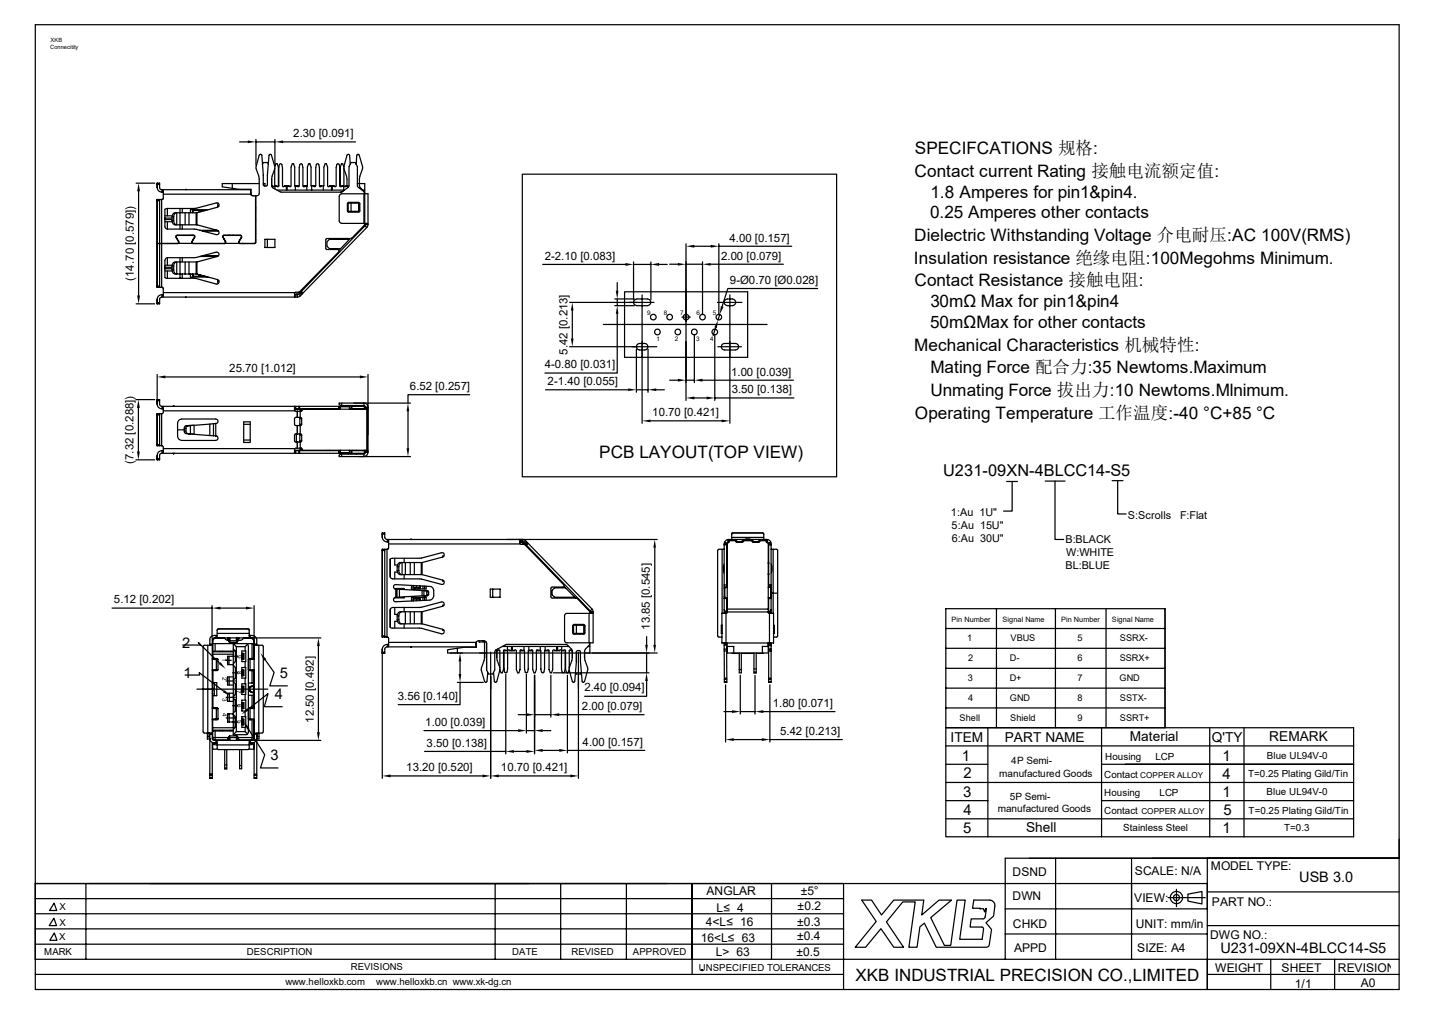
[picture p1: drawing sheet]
<svg xmlns="http://www.w3.org/2000/svg" width="297mm" height="210mm" viewBox="0 0 297 210" stroke-linecap="round" stroke-linejoin="round" font-family="sans-serif">
<g fill="#000">
<path d="M28.7 38l.3 1.7h-.6zM51.4 29.1l1.7 .3-1.7 .3zM57 29.4l1.7-.3v.6zM129.7 54.5l1.7 .3-1.7 .3zM135 54.8l1.7-.3v.6zM140.6 54.5l1.7 .3-1.7 .3zM142.3 51.1l1.7-.3v.6zM147.4 50.8l1.7 .3-1.7 .3zM145.7 54.8l1.7-.3v.6zM28.4 61.3h.6l-.3 1.7zM32.6 78.1l1.7-.2v.5zM74.6 77.9l1.7 .2-1.7 .3z"/>
<path d="M118.4 70.2h.6l-.3 1.7zM118.7 62.7l.3 1.7h-.6zM127.7 60.3h.6l-.3 1.7zM128 63.4l.3 1.7h-.6zM140.6 78.5l1.7 .3-1.7 .3zM144 78.8l1.7-.3v.6zM148.9 66.3l-.2 1.7-.5-.1zM149.5 63.5l.6 .1-.8 1.6zM28.4 93.6h.6l-.3 1.7zM28.7 82.8l.3 1.8h-.6zM84.3 92.9h.6l-.3 1.8zM84.6 83.6l.3 1.7h-.6z"/>
<path d="M130.3 80.5l1.7 .3-1.7 .3zM133.2 87.2l1.7-.2v.5zM134.4 80.8l1.7-.3v.6zM142.3 82.5l1.7-.3v.6zM146.6 82.2l1.7 .3-1.7 .3zM149.7 87l1.7 .2-1.7 .3zM135.8 111.8l.3 1.7h-.6zM44 126.1l1.7-.3v.6zM45.8 137.3l1 1.4-1.4-1zM51 125.8l1.7 .3-1.7 .3zM54 135.4l1.2 1.3-.4 .2zM66 132.2l.3 1.7h-.6z"/>
<path d="M95.4 135.4l.3 1.7h-.6zM95.1 139.7h.6l-.3 1.8zM133.8 133.7h.6l-.3 1.7zM135.5 133.7h.6l-.3 1.7zM46.6 143.1l1.2 1.2-1.6-.8zM50.6 149.7l1.2 1.3-.5 .3zM51.3 146.9l.3 .4-1.5 .8zM65.7 151.8h.6l-.3 1.7zM104.9 155.8l1.7-.3v.6zM107.5 151.2l1.7 .3-1.7 .3zM109.2 155.5l1.7 .3-1.7 .3zM109.2 147.9l1.7 .3-1.7 .3z"/>
<path d="M110.9 151.5l1.7-.3v.6zM110.9 155.6l1.7-.3v.6zM116 155.3l1.7 .3-1.7 .3zM114.3 148.2l1.7-.3v.6zM134.1 139.5l.3 1.7h-.6zM151.8 147.2l1.7 .3-1.7 .3zM150.5 153.3l1.7-.3v.6zM158 153l1.7 .3-1.7 .3zM156.6 147.5l1.7-.3v.6zM79.3 160.9l1.7-.3v.6zM100.1 160.6l1.7 .3-1.7 .3zM101.8 160.9l1.7-.3v.6z"/>
<path d="M118.3 160.6l1.7 .3-1.7 .3zM145.3 201l.4 .1zM145.4 201.1h.3zM145.5 201.1l.2 .1zM145.5 201.2h.2zM145.5 201.2l.2 .1zM145.5 201.3h.2zM145.6 201.3h.1z"/>
</g>
<g fill="none" stroke="#000" stroke-width=".25">
<path d="M7.3 5.1h282.9v200h-282.9zM28.2 38h3.9M28.7 39.7v21.6M32.6 38.2h.5M33.6 39.3v.5M33.9 39.8a1.06 1.06 0 0 1-1.3-.9v-.9h.5v1.1l.4 .2h18.5l.1 1 .4 .3M33.9 39.3l-.1 2-1.2 .1v18.2h1.2l.1 2M38.5 39.3h.2M48.2 38.1v.9M49.7 29.4h1.7M52 39.9h.1M53.1 28.9v5.3"/>
<path d="M53.1 29.4h3.9M53.8 38.1h-7.7v.6l3.4 .5h2.6v1.2M54.6 38.1h.3v.5M55.7 34.1l-.2-.4h-.9l-.2 .4M56.3 38.5l.3 .1M56.3 38.6h.3M57 35a6 6 0 0 0-.6 3.7l1.9 1.1h12.4M57 34.6l.2-.6h.3l.2 .6 .1 4.1M57 35v-.5l-.7-2.3-.4-.2-.4 4.3v2l-.1 .2-.5 .1-.3-.3v-2l-.4-4.3-.4 .2-.7 2.6a9.2 9.2 0 0 1 .7 5.3 .6 .6 0 0 1-.8 .5M57 35v3.5l-.3 .2-.1-.1M57 28.9v5.3M57 38.6h.4"/>
<path d="M57.4 38.6l.1 .1 .3-.2v-3.7l.3-.8 .4 .1 .1 .7v3.7l.2 .2 .2-.1M57.4 38.6l-.4-.1v.7M57.4 39.4h14.1M58.7 29.4h15M59 38.6h.4M59 38.6l.4-.1v.9M59.6 38.6h.3M59.9 38.6l.2 .1 .3-.2v-3.9l.2-.6h.3l.2 .6v3.9l.2 .2M59.9 38.6l-.3-.1v.9M61.3 38.6h.6M61.6 38.5l.2 .2 .3-.2v-3.7l.3-.8 .3 .1 .1 .7v3.7l.3 .2 .1-.2M61.9 38.7v-.2h-.6v.9"/>
<path d="M62.9 38.6h.7M62.9 38.7v-.2h.7v.9M63.6 38.7l.2-.2v-3.9l.2-.6h.3l.2 .6v3.9l.1 .2M65.1 38.6h.3M65.1 38.5l.2 .2 .2-.2v-3.7l.2-.8 .4 .1 .2 .7v3.7l.2 .2 .2-.2M65.4 38.7v-.2h-.8v.9M66.4 38.6h.2M66.4 38.7v-.2h.7v.9M68.3 38.6h.4M68.3 38.6l-.1 .1-.3-.2v-3.9l-.2-.6h-.3l-.2 .6v3.9l-.1 .2M68.3 38.6l.4-.1v.9M68.9 38.6h.4"/>
<path d="M69.3 38.6l.2 .1 .2-.2v-3.7l.3-.8 .4 .1 .1 .7v3.7l.2 .2 .2-.1M69.3 38.6l-.4-.1v.9M70.7 39.8l1.6-1.1 .1-4.2 .4-.8h.9l.4 .8 .1 4.2 1.2 1 .2 .4M70.9 38.6h.4M70.9 38.6l.4-.1v.9l-.6 .4M71.3 34.6l-.2-.6h-.3l-.2 .6-.1 4.1M71.3 35l.6 1.5 .1 2M71.8 38.6h.3M71.8 38.6l.3-.1v.4M72.6 34.1l-.1-1.9-.3-.2-.2 .2-.7 2.3v4l.3 .2 .2-.1M73.9 34.1l.1-1.9 .3-.2 .2 .2 .7 2.6a6.2 6.2 0 0 0-.5 4.1l.8 .8 .1 .3M74.1 38.1h1.5v8.6l-2.8 2.7-5.2 .1v2.2h2.5l.2 .1v.4l-8.2 8.3-.9 .2-.1 .9"/>
<path d="M75.2 39.4h.4M108.3 36.1h65.2v62.7h-65.2zM32.6 59.3h.5M32.6 41.6h.5M33.1 41.4v18.2M33.4 50.5h.1M33.5 41.4v18.2M33.7 59.6l.1 .1M33.8 41.3l-.1 .1M33.9 40.3h18.2M34.2 45.2h1.5M34.2 55.4h1.5"/>
<path d="M34.2 55.7h1.5M34.2 44.7h1.5M34.2 46h1.5M34.2 55h1.5M34.2 56.2h1.5M34.2 45.5h1.5M34.7 47.5h6l4.1 1.1a.46 .46 0 0 0 .6-.3 .46 .46 0 0 0-.3-.5M34.7 43.2l-.5 .2v3.6l.3 .4 .2 .1M34.7 53.4l-.2 .1-.3 .5v3.5l.5 .2M34.7 43.2v1.5M34.7 46v1.5M34.7 50.5h.1"/>
<path d="M34.7 53.4v1.6M34.7 56.2v1.5M34.7 43.2h6l4.1-1.1a.46 .46 0 0 1 .6 .3 .46 .46 0 0 1-.3 .6l-4.2 1.1M35.7 45h.3M35.7 55.2h.3M35.7 56h.3M35.7 56l.2 .6 .3 .2h4.7M35.7 45.8l.2 .5 .3 .3h4.7M35.7 45v.8M35.7 55.2v.8M35.7 45.8h.3M36 45l.2-.6 .5-.3v2.5l-.5-.3-.2-.5"/>
<path d="M36 55.2l.2-.6 .5-.3v2.5l-.5-.2-.2-.6M36 45v.8M36 55.2v.8M36.5 48.9h.1M36.6 49.4h.1M36.7 48.8h3.4M36.7 48.8h-.1l-.1 .4 .5 .9 .1 .2-.3 .2M36.7 48.8l-.2 .3 .6 1-.1 .4h-4.4M37.3 43.2v4.3M37.3 53.4v4.3M37.8 43.2v.9M37.8 46.6v.9"/>
<path d="M37.8 53.4v.9M37.8 56.8v.9M38.4 44.1v2.5M38.4 54.3v2.5M39.2 44.1v2.5M39.2 54.3v2.5M39.5 56.8v.6h3.6M39.5 48.8h.1M39.7 48.8h.1M39.9 56.8l.1 .5M39.9 48.8h.1M40 43.6h2.5"/>
<path d="M40 49.8h.1M40 43.6l-.1 .5M40 57.3h2.5M40 43.6v.5M40 48.8h.1M40 56.8v.5M40.1 49.6h.1M40.1 48.8l.3 .2-.6 1.1 .2 .4M40.1 48.8l.3 .2-.6 1.1 .1 .4h6.7h.1l.1-.4-.6-1.1 .2-.2M40.7 44.1v2.5M40.7 54.3v2.5M40.9 44.1h-4.7l-.3 .3-.2 .6"/>
<path d="M40.9 54.3h-4.6l-.4 .2-.2 .7M40.9 46.6l4.2 1.2M40.9 56.8l4.2 1.2a.48 .48 0 0 1 .3 .5 .48 .48 0 0 1-.6 .4l-4.1-1.2h-6M40.9 44.1v2.5M40.9 54.3v2.5M41.3 43.6v.4M41.3 56.9v.4M41.4 47.8h3.6M41.4 53.2h3.6M41.6 43.6v.3M41.6 57v.3M42.1 47.9h3.2"/>
<path d="M42.1 53h3.2M42.6 47.9v.1M42.6 52.9v.1M43.1 43.5h-3.6v.6M45.1 53.2l-4.2 1.1M45.1 53.2a.46 .46 0 0 0 .3-.6 .46 .46 0 0 0-.6-.3l-4.1 1.1h-6M45.2 42.1v.8M45.2 47.8v.1M45.2 53v.1M45.2 58v.8M45.2 58.2h.2M45.2 42.7h.2"/>
<path d="M45.2 42.8h.2M46.4 48.8h3.5M46.4 48.8l-.2 .2 .5 1.1 .1 .2-.2 .2M46.5 49.6h.1M46.7 50.1h.1M47.5 48.8h.1M47.6 48.8h.1M48.3 48.8h.1M49.9 48.8h.1l.1 .4-.5 .9-.1 .2 .3 .2M50.4 50.5h.1M52 40.1l.2 .4 .3 .1M52.5 40.6h.5"/>
<path d="M53 50.3h.1M53 43.6h.1M53 44.2h.1M53 44.8h.1M53 45.4h.1M53 47.2h.1M53 47.6h.1M53 47.9h.1M53 48.4h.1M53 49.1h.1M53 49.6h.1M53 50h.1"/>
<path d="M53 40.6l-.1 9.8-20.3 .1M53 46.1h.1M53 45.7h.1M53 43h.1M53 43.3h.1M53 40.6v9.6l-.3 .3h-3.1l-.1-.4 .6-1-.2-.3M54.9 49.6h2.1v1.7h-2.1zM55.5 49.6v1.7M72.1 42h2.4v1.9h-2.4zM72.2 42.1h2.2v1.7h-2.2zM72.5 49.6h-4.2l-.5 .5v1l.5 .5h2.3M72.6 49.4l-2.3 2.5"/>
<path d="M72.8 42.1v1.7M75.5 40.2v6.1M75.7 46.8l.4 .4M75.7 46.8l-13.8 14.2M75.8 46.6h.5zM75.8 46.3l-.1 .5M76.1 47.2l-13.8 14.1M76.3 46.3h-5.4l-.5-.2v-5.4l.2-.4 5.7-.1v6.4l-.2 .6M112.6 54.8h17.1M128 58.6v1.7M131.4 54.3v7.8M131.4 54.8h3.6"/>
<path d="M135 54.3v7.8M136.7 54.8h1.7M138.9 54.8h1.7M142.3 50.5v32.5M142.3 54.8h3.4M144 51.1h3.4M145.7 54.3v10.9M147.4 54.8h15.1M149.1 50.5v14.7M149.1 51.1h15.1M169.6 59.8h-18.6l-1.2 3.7M28.2 63h3.9"/>
<path d="M32.6 77.6v6.2a1 1 0 0 0 1.3 1M32.6 62.7h.5M33.6 61.1v.5M33.9 60.7h27.3M33.9 61.1a1.06 1.06 0 0 0-1.3 .9v1h.5v-1.2l.4-.2h28.2l.6-.3M34.3 78.1h40.3M38.5 61.6h.2M61.3 61.1v.5M61.7 61.1v.5zM61.9 60.6l-.4 .4h-.4M61.9 61l.4 .3M61.9 61l-.8 .1"/>
<path d="M62.1 60.7l.4 .4M62.3 60.6l.4 .4M62.5 60.4l.4 .3M76.3 77.6v16.2M118.2 71.9h18M118.2 62.7h17.4M118.7 64.4v5.8M125.1 67.3h34M127.5 63.4h4.1M127.5 62h4.1M128 65.1v12.2h-15M128 62v1.4"/>
<path d="M129.5 60.5h25.6v13.6h-25.6zM131.5 62.3l.6-.3h2.2a.7 .7 0 0 1 .7 .7 .7 .7 0 0 1-.7 .7h-2.2a.7 .7 0 0 1-.6-1.1zM132 72.4v8.9M132.3 71.3a1.79 1.79 0 0 1 2 .2 .68 .68 0 0 1-.6 1.1h-1a.68 .68 0 0 1-.7-.5 .68 .68 0 0 1 .3-.8zM133.2 61.1v26.7M134.4 72.4v8.9M138.9 78.8h1.7M141.4 65.7h1.8M142.3 78.8h1.7M144 69.3v10M145.7 78.8h18.8M148.3 69.3v13.7"/>
<path d="M148.4 67.9l-.5 1.7M148.8 62.7h5.1M148.9 71.9h4.9M149.3 65.2l-.4 1.1M149.9 71.3l2.6-.1a.68 .68 0 0 1 .7 .7 .68 .68 0 0 1-.7 .7h-2.2a.68 .68 0 0 1-.7-.5 .68 .68 0 0 1 .3-.8zM150.3 62.3l.6-.3h1a.7 .7 0 0 1 .7 .7 .7 .7 0 0 1-.7 .7h-1a.7 .7 0 0 1-.6-1.1zM151.4 61.1v26.7M28.2 95.3h3.9M28.2 82.8h3.9M28.7 84.6v9M32.6 82.8h.5v1.2l.4 .2h42.1v.6h-3.1M32.6 95.1h.5"/>
<path d="M32.6 92.2h.5M32.6 86h.5M32.6 83.1h.5M33.1 85.8v6.6M33.5 85.8v6.6M33.6 84.2v.6M33.6 93.4v.6M33.9 85.2h27.3M33.9 93h27.3M33.9 84.2l-.1 1.5-1.2 .1v6.6l1.2 .1 .1 1.5M35.9 84.2l.1-.1 .2 .1M35.9 94l.1 .1 .2-.1"/>
<path d="M36.8 89.1h1.4M38.2 88.8h.4M38.2 89.4h.4M38.2 89.4l.2 .4 .2 .1M38.2 88.8v.6M38.6 88.3h.3M38.6 89.9h.3M38.6 89.9l.6 .1M38.6 88.3h-.2l-.2 .5M38.6 89.4l.1 .4 .2 .1M38.6 88.8v.6M38.9 88.3h-.2l-.1 .5"/>
<path d="M38.9 89.9l.6 .1M39.2 88.2h.3M39.2 88.2l-.6 .1M39.2 90h.3M39.2 90h.8M39.5 88.2l-.6 .1M39.5 90h.5M39.5 88.2v1.8M40 88.2h.3M40 90h.3M40 88.2h-.8M40 88.2h-.5"/>
<path d="M40.3 90l3.2 .3M40.3 88.2v1.8M43.5 87.9l-3.2 .3M43.5 90.3h.8M43.5 87.9v2.4M44.3 87.8h.4a.47 .47 0 0 0 .5-.5 .47 .47 0 0 0-.5-.4h-7a.87 .87 0 0 0-.9 .8v2.8a.87 .87 0 0 0 .9 .8h7a.47 .47 0 0 0 .5-.5 .47 .47 0 0 0-.5-.4M44.3 90.3l.4 .1M44.3 87.8l-.8 .1M44.3 87.8v2.5M44.7 87.8v2.6M50.5 87.5h1.4v4.2h-1.4zM50.5 88h1.4"/>
<path d="M50.5 91.2h1.4M61.1 84.2v.8l.2 .3h1.2l.4-.5M61.1 84.8h15.2M61.1 93.4h9.2v.6M61.1 93.3h15.2M61.3 84.2v.6M61.3 93.4v.6M61.5 90v1.7M61.7 85.3v1.2M61.7 88.2v1.8M61.7 91.7v1.2M62 84.2v.6"/>
<path d="M62 93.4v.6M62 86.5l.2 .3M62 90l.2 .2M62.1 92.9l.2 .2M62.1 84.2v.6M62.1 93.4v.6M62.2 86.8h.4M62.2 88h.4M62.2 90.2h.4M62.2 91.4h.4M62.2 88l-.2 .2M62.2 91.4l-.2 .3"/>
<path d="M62.2 86.8v1.2M62.2 90.2v1.2M62.3 85.3v1.2M62.3 88.2v1.8M62.3 91.7v1.2M62.3 85h.4M62.3 93.1l.2 .2M62.3 93.1h.4M62.5 92.8l-.1 .3-.3 .2M62.5 84.8l-.4 .5M62.6 86.8l-.2-.3-1.2 .1-.1 1.4 .2 .2h1.1l.2-.2M62.6 90.2l-.2-.2h-1.2l-.1 1.4 .2 .3h1.1l.2-.3"/>
<path d="M62.6 86.8v1.2M62.6 90.2v1.2M62.7 93.1l-.2-.2-1.3 .1v1M62.7 93.1l.2 .2M67.8 84.8h.1M67.8 93.3v.1M68.3 84.8h.1M68.3 93.3v.1M70.3 84.2v.6M70.3 93.4v.6M70.3 84.3h2.2v.5M70.3 84.2v.6h-9.2"/>
<path d="M70.6 84.3v.5M70.6 93.3v.6M70.9 83.6v.5M70.9 94.1v.6M72.2 84.1v.1M72.2 94v.1M72.5 93.4h3.1M72.5 93.3v.6h-2.2M72.7 94l.1 .1M72.8 84.1l-.1 .1M72.8 84.2v.6M72.8 93.4v.6"/>
<path d="M73 84.2v.6M73 93.4v.6M73.2 93.3v.1M73.8 84.1l.6 .1M73.9 93.3v.1M74.4 94l-.6 .1M75.5 84.1l.3 .3M75.5 94.1h-4.9l-.2 .3v.3h14.7M75.5 84.1v-.5a.8 .8 0 0 1 .8 .8h-.5M75.6 84.2v.6M75.6 93.4v.6M75.6 93.3v.7h-42.1l-.4 .2v1.1h-.5v-.9a1 1 0 0 1 1.3-1"/>
<path d="M75.8 84.6h.5M75.8 93.8l-.3 .3M75.8 93.6h.5M75.8 93.8h.5M75.8 84.4v.4M75.8 93.3v.5M76.1 84.8v8.5M76.3 93.8a.87 .87 0 0 1-.8 .9v-.6M84.6 85.3v7.6M85.1 83.6h-14.7v.2l.2 .3h4.9M97.4 81.8h-12.8v1.8M113.2 80.8h17.1"/>
<path d="M132 80.8h2.4M134.9 87.2h14.8M136.1 80.8h1.7M144 82.5h2.6M148.3 82.5h16.4M208.8 99.8h2.2M209.9 99.8v6.2h-1.7M216.8 99.7h4.1M218.8 99.7v12.1h1.8M230.7 99.7h2.2M231.8 99.7v6.9h1.8M79.3 114.1h.5"/>
<path d="M79.3 110.7h.5M79.8 113.9v18.2M80.3 113.9v18.2M80.3 113.9h-1v18.2h1M80.3 111.8v.6M80.5 113.8l-.2 .1M80.6 112.8h27.3M80.6 111.8v1.8l-.3 .3M80.9 119.5l.1 .3 .4 .2 6 .1 4.4 1.1a.47 .47 0 0 0 .3-.5 .47 .47 0 0 0-.3-.4M81.9 115.7v1.4h.6M82.4 117.5h.3M82.4 118.3h.3"/>
<path d="M82.4 118.3a.8 .8 0 0 0 .7 .8h4.4M82.4 117.5v.8M82.5 118.6h-.6v1.4M82.7 117.5v.8M82.7 117.5a.8 .8 0 0 1 .7-.9v2.5a.8 .8 0 0 1-.7-.8M83.8 115.7v.9M83.8 119.1v.9M84.1 116.6v2.5M85.1 116.6v2.5M85.3 111.8h-.1M85.9 116.6v2.5M87.4 116.6v2.5"/>
<path d="M87.5 116.6h-4.4a.8 .8 0 0 0-.7 .9M87.5 119.1l4.3 1.2M87.5 116.6v2.5M91.8 115.5l-4.3 1.1M91.8 115.5a.46 .46 0 0 0 .3-.6 .46 .46 0 0 0-.5-.3l-4.2 1.1-6.2 .1-.3 .1v3.7M92.1 115.3h-.3v.2M107.8 111.8l.1 1 1 .1 8.1 8.4 .1 .2-.3 .2-2.5 .1v2.1l5.4 .2 2.6 2.6v.5M108.1 111.8v.6M108.4 111.8v.6M108.4 112.4h-.6h.4l.4 .5M108.4 112.4h.2M108.6 112.4l13.8 14.3"/>
<path d="M109 112.1l-.6-.3v.6M109 112.1l13.8 14.2-.4 .4M109 112.1l-.4 .3M109.2 112.3l-.4 .4M109.4 112.5l-.3 .4M109.6 112.7l-.4 .3M135.8 113.5v20.2M136.3 111.8h-56l-.5-.4v-.9h-.5v.9a1.07 1.07 0 0 0 1.3 1M149.8 113.9l-.1 19.4h10.7v-6.1h-.8M150.2 113.9h-1.1l-.3 .2v17.7l.3 .3h.6M150.2 112.8h.5M150.2 112.9h.5"/>
<path d="M150.2 112.8v14.4M150.2 112.8a.94 .94 0 0 1 .9-1h7.9a.87 .87 0 0 1 .9 1M150.2 116.9l-.1 .6 .1 1.3M150.3 112.4l.4 .2M150.7 116.6h.1M150.7 119.1h.1M150.7 112.8v9M150.7 116.6l.1 .2M150.8 119l-.1 .1M151 111.8v.6M151.2 112.4a.42 .42 0 0 0-.5 .4M151.2 111.8v.6l-.4 .2v14.3"/>
<path d="M151.2 112.1h1.3M151.8 111.4h6.6M152 110.5h6.2l.2 .2M152 110.5h-.2v.2v1.1M152.5 111.8v.3M152.7 112.4h1.4M152.8 111.8v.6l-.3-.3M154 111.8v.6l.2-.3M154.2 111.8v.3M154.2 112.1h1.7M154.5 111.8h1.2M155.9 111.8v.3"/>
<path d="M156.1 112.4h1.4M156.2 111.8v.6l-.3-.3M157.4 111.8v.6l.2-.3M157.6 111.8v.3M157.6 112.1h1.3M158.4 110.7v1.1M158.9 112.4a.42 .42 0 0 1 .5 .4M158.9 111.8l.1 .6 .3 .3v14.2M159.2 111.8v.6M159.3 116.6h.1M159.3 119.1h.1M159.3 119h.1"/>
<path d="M159.3 116.8h.1M159.4 112.8h.5M159.4 112.9h.5M159.4 112.8v9M159.9 112.4l-.5 .2M159.9 116.9l.2 .3v1.4l-.2 .2M159.9 113.9h1.1l.3 .2v17.7l-.3 .3h-.6M159.9 112.8v14.4M160.4 113.9v13.3M23.2 126.1h20.8M37.9 133.7h3.7l-.5-.5 4.5 4.3M38.4 140h3l-.1-.6 5.1 3.9"/>
<path d="M43.1 133.8v18.2M43.5 133.5h.5M44 125.6v6.7M44 133.8h-1.6l-.3 .2v17.7l.3 .3h1.6M44 136.5h1l.2 .2M44 138.9h1.2M44 136.7h1.2M44 139h.2M44.1 133.4h8.5M44.1 135.6h4.3M44.1 135.1h4.3M44.1 135h4.3"/>
<path d="M44.1 139v7.7M44.2 136.5l-.2 .1M44.3 132.4v.1M44.5 132.3h.1M44.5 132.3l-.1 .1M44.6 133.4v1.6M44.7 136.5l.2 .2v2.2l-.2 .1M44.8 131.7v.5M45 131.7a1.13 1.13 0 0 0-1.5 1v1.1M45 131.3h6.7M45 132.2l.1-1.8h6.3h.2l.1 .2v1.6M45.2 136.7v2.2"/>
<path d="M45.2 138.9l-.2 .1h-1M45.6 135v.1M45.7 126.1h5.3M45.8 132.2v.1M46 132.2l.1 .1M46.1 132.3h.4M46.1 132.3h.1M46.2 135v.1M46.4 132.2l.6 .5 .4 .1M46.6 132.3h-2l-.4 .3-.1 3.9v-3.9l.3-.2M46.8 136.9h1.2M47.1 132.2l.1 .1"/>
<path d="M47.2 132.3l.1 .4M47.2 132.2v.1M47.3 132.7h.1M47.3 132.7v-.2l.2 .5M47.3 132.2l.2 .4M47.5 133l.1 .2M47.5 132.6h.1M47.5 132.6v.4M47.5 132.7l.2 .1M47.5 132.5v.2M47.5 136.1v1.7M47.5 132.7v.3"/>
<path d="M47.5 132.2v.5M47.6 132.2l-.1 .5M47.6 133.1v.1M47.6 133.2h1.5M47.7 132.8h1.4M47.7 132.8l-.1 .4M47.8 132.2l-.1 .6M47.9 135v.1M48.2 139.5h1.2M48.4 135h.4M48.4 137.9l.4 .5v2.2l-.4 .4M48.4 134.5l.4 .5"/>
<path d="M48.8 135v2.2l-.4 .4M49 132.2l.1 .6M49 134.1h1.8M49 134.1l-.6-.7v18.9M49 134.1v17.6M49.1 132.8v.4M49.1 133.1v.1M49.1 132.2l.1 .5M49.2 132.2l.1 .5M49.2 132.5v.2M49.2 132.7l.1 .3M49.2 132.7l-.1 .1"/>
<path d="M49.3 132.6v.4M49.3 133l-.2 .2M49.4 136.1h-2.2v1.7h1.2M49.4 132.7h.1M49.4 132.2l-.1 .4M49.4 132.7v-.2l-.1 .5M49.6 132.3l-.2 .4M49.6 132.2v.1M50.2 135.5h.4M50.2 138.4h.8v2.2h-.8zM50.2 135h.8v2.2h-.8zM50.2 138.9h.4"/>
<path d="M50.2 136.7h.4M50.2 135.5v1.2M50.2 138.9v1.2M50.5 132.3h1.6l.4 .3 .1 .2M50.5 135.5v1.2M50.5 138.9v1.2M50.5 132.3h.2M50.6 138.9v1.2zM50.6 135.5v1.2zM50.7 132.2l-.2 .2a1.01 1.01 0 0 1-1.1 .4M50.7 132.3h.1M50.8 132.2l-.1 .1"/>
<path d="M50.8 134.1v.9M50.8 137.2v1.2M50.9 132.2v.1M51 133.4l.4 .3 .1 .2v17.9l-.2 .5h-.3h-2.6M51.4 133.6l-.6 .5M51.7 131.7a1.19 1.19 0 0 1 1.6 1v1.1M51.9 131.7v.5M52 136.5l-.1 .2v2.2l.1 .1M52.2 132.2v.1M52.2 132.3l.1 .1M52.3 133.4v3.1M52.3 139v2.6"/>
<path d="M52.3 132.2l.2 .1 .2 .4v20.5M52.4 132.4h.1M52.4 132.4v.1M52.4 132.4l.2 .1v4M52.6 136.5l.1 .1M52.6 139v3.1M52.7 133.8h1.7l.2 .2v17.7l-.2 .3h-1.7M52.7 133.5h.6M52.7 136.5h-1l-.2 .2h1.2M52.7 138.9h-1.2l.2 .1h1M52.7 125.6v6.9M52.7 139h-.1"/>
<path d="M53.7 133.8v18.2M55 136.8l1.9 2.6-.9 2.8h3.6M66 133.9v17.9M66.5 132.2l-22.3 .1-.2 .4v20.4l.2 .4h.2h22.1M79.3 135.2h.5M79.3 131.8h.5M80.3 132.1l.3 .2v1.8M80.3 133.6v.5M80.3 132.1l.2 .1M80.6 133.2h18.1v.9h-18.4l-.5 .4v1h-.5M80.6 133.6a1.08 1.08 0 0 0-1.3 .9v26.9M80.9 126.3v3.7l.3 .2 6.2 .1 4.2 1.1a.48 .48 0 0 0 .5-.3 .48 .48 0 0 0-.3-.6"/>
<path d="M81.9 122.1l1.9-.1v.2M81.9 125.9v1.5h.6M82.1 122.1v1.7M82.3 122.1a.54 .54 0 0 1-.5-.1 .54 .54 0 0 1-.1-.6l.4-.2 7.1 .4a.87 .87 0 0 1 .8 .8v1.1a.96 .96 0 0 1-.8 .9l-7.1 .4a.47 .47 0 0 1-.5-.5 .47 .47 0 0 1 .4-.5h.3M82.3 122.1v1.7M82.3 122.1l.5 .1M82.4 127.7h.3M82.4 128.5h.3M82.4 128.5a.74 .74 0 0 0 .7 .8h4.4M82.4 127.7v.8M82.5 128.8h-.6v1.4M82.7 128.5a.74 .74 0 0 0 .7 .8"/>
<path d="M82.7 127.7v.8M82.8 122.2l4.7 .2M82.8 122.2v1.6M82.8 123.8h-.5M83.4 126.8a.8 .8 0 0 0-.7 .9M83.8 123.7v.3l-1.9-.1M83.8 125.9v.9M83.8 129.3v.9M84.1 126.8v2.5M85.1 126.8v2.5M85.2 134.1h.1M85.3 121.4v.7h3.1v-.6"/>
<path d="M85.7 121.4v.4h1.3h-.4M85.8 121.4v.4M85.8 124.2v.4M85.9 121.8v.3M85.9 123.9v.3M85.9 126.8v2.5M86.2 121.8v.3M86.2 123.9v.3M86.4 121.4v.4M86.4 124.2v.3M86.6 121.8l.1 .2M86.6 124.1h.4"/>
<path d="M86.7 124l-.1 .2M86.7 122v.1M86.7 123.9v.1M86.7 122h.3M86.7 124h.3M87 124.1l-1.3 .1v.4M87 122l.1 .1M87 121.5v.5M87 124.1v.4M87.1 123.9l-.1 .2M87.2 121.5v.6M87.2 123.9v.6"/>
<path d="M87.4 126.8v2.5M87.5 126.8h-4.4a.8 .8 0 0 0-.7 .9M87.5 123.5l-4.7 .3M87.5 129.3l4.3 1.2M87.5 123.5h.4M87.5 122.4v1.1M87.5 126.8v2.5M87.5 122.4l1.2 .1M87.7 121.5v.6M87.7 123.9v.6M88.1 121.5v.6M88.1 123.9v.6"/>
<path d="M88.3 122.5l-.4-.1v1.1M88.3 122.5h.4M88.3 123.5h.4M88.3 123.5h-.4M88.3 122.5l.2 .2M88.4 124.4v-.5h-3.1v.7M88.5 122.7h.4M88.5 123.2h.4M88.5 123.2l-.2 .3M88.5 122.7v.5M88.7 123.5h-1.1M88.7 122.5l.2 .2"/>
<path d="M88.9 123.2l-.2 .3M88.9 122.7v.5M91.8 125.7l-4.3 1.1M91.8 125.7a.46 .46 0 0 0 .3-.6 .46 .46 0 0 0-.5-.3l-4.2 1.1h-6l-.4 .3-.1 .2M91.8 120.3v.2h.3M91.8 130.5v.2h.3M92.1 125.5h-.3v.2M94.9 134.4v1M95.4 137.1v2.6M98.7 133.3l.1-.2 .4-.3h1.2l.4 .3 .1 5.8 .4 .8h.9l.4-.8v-3.7l.3-.5M98.7 133.5h.1M98.8 133.1v1.1h-2.6l-3.4 .5v.7h43.5"/>
<path d="M99.4 132.8v.3h1.4M100 132.8l.4 .3a8.4 8.4 0 0 1-.5 5.3l-.1 .5 .7 2.4 .3 .2 .2-.3 .2-1.8M101.7 122.1h2v1.7h-2zM101.8 135.2v26.2M102.2 122.1v1.7M102.9 134.7l2.1-1.1h12.4a2.37 2.37 0 0 1 1.3 1.3M102.9 134.8h.4M103 134.9l.1 2 .6 1.5M103.3 134.5h.1M103.7 138.9l-.7 2.4-.2 .2-.3-.3-.1-1.8M104.1 134h13.9M104.9 134.8h.3"/>
<path d="M104.9 139.8v16.5M105.2 134l.1 4.7-.3 .8-.4-.2-.1-.6v-3.9M105.7 134.8h.4M106.1 134v.9h-.4l-.2-.2-.3 .2h-.3l-.3-.2-.2 .2v3.9l-.2 .7h-.3l-.2-.7v-3.9l-.2-.2-.2 .2h-.4v-.2M106.3 134v.9h.4l.2-.2 .2 .2v3.9l.3 .7h.2l.3-.7v-3.9l.2-.2 .2 .2M106.3 134.8h.4M108 134.8h.7M108.7 134v.9h-.7v-.2M108.7 134.7l.1 .2v3.8l.3 .8 .3-.2 .2-.6v-3.8l.1-.2M109.2 139.8v12.2M109.7 134v.9h.7v-.2M109.7 134.8h.7"/>
<path d="M110.1 134.9l.2-.2 .2 .2v3.9l.2 .7h.3l.3-.7v-3.9l.2-.2 .2 .2M110.9 140v16.3M111.7 134.8h.4M112.1 134v.9h-.7v-.2M112.1 134.7l.1 .2v3.8l.3 .8 .3-.2 .1-.6v-3.8l.2-.2M113.1 134v.9h.6v-.2M113.1 134.8h.4M114.3 140v8.7M114.8 139.5h19.8M115.1 134.8h.3M115.4 134v.9h-.3l-.2-.2-.3 .2v3.9l-.2 .7h-.3l-.2-.7v-3.9l-.2-.2-.2 .2M115.7 134v.9h.3l.2-.2 .3 .2v3.8l.2 .8 .4-.2 .1-.6 .1-3.9"/>
<path d="M115.7 134.8h.3M116.5 134v.9h.4l.2-.2 .2 .2v3.9l.3 .7M116.5 134.8h.4M117 121.6l2.4 2.4M117.3 121.9h-2.3l-.5 .5v.9l.5 .5h4.2M117.7 140v16.1M118 138.9l-.2 .6M118.4 134.8h.3M118.7 134.9l-.4-.2-.2 .2v3.6M118.7 134.9a6.9 6.9 0 0 1-.7 3.8l.7 2.6 .3 .2M118.9 129.5h2.3v1.9h-2.3zM119 129.6h2.1v1.7h-2.1z"/>
<path d="M119.4 139.4l.1 .3h.9l.2-.3M119.5 129.6v1.7M120 135.2v26.2M121.2 136.4l.7 2.3-.7 2.6-.2 .2M121.2 135.1v1.3M121.9 134h.4M122.2 127.2v6.1M122.3 133.3v2.1M122.3 133.4l-.1 .4-1 1.1v1.5M122.4 126.7l.1 .2M122.5 126.9h.5M122.5 126.9v.3"/>
<path d="M122.8 126.3l.2 .6M123 126.9v6.4l-5.7-.1-.2-.4v-5.4l.5-.2h5.4M134.1 132v1.7M134.1 135.4v4.1M149.7 129.6v1.7M149.7 127.2h.9M149.7 129.6h-.1v1.7h.1M150.2 133.3v8.2h.5v-8.2M150.2 121.7h.5M150.2 122h.1M150.2 124h.5M150.2 135h.5"/>
<path d="M150.2 134.6h.5M150.2 133.7h.5M150.2 126.4l.2 .3M150.2 124.1h.5M150.2 123.7h.1M150.2 121.3h.5M150.4 133.4l-.1 .2h.4M150.4 126.9h.3M150.4 133.4h.3M150.4 126.9v.3M150.4 126.7h.3M150.4 133.4v.2"/>
<path d="M150.4 126.7v.2M150.6 127.2v6.1M150.7 134h1.5v1.4M150.7 126.8h.1M150.7 123.9v3.2M150.7 133.3v.7M150.8 134.1h.1M150.8 121.8h-.5v2.1h.5M150.8 126.9h8.5M150.8 125.3l-.1 1.8M150.8 126.3h8.5M150.8 126.9l-.2 .3"/>
<path d="M151.8 135.4l1.5 .1M153.3 135.4v4.1h.5v-4.1M153.3 138.8h.5M153.5 140v8M153.8 135.5h2.6M156.4 135.4v4.1h.4v-4.1M156.4 139.3h.4M156.4 138.7h.4M158.4 135.4l-1.6 .1M159.3 133.3v2.1h-8.5v-1.4M159.3 134h-1.2v1.4M159.3 121.8h.6v2.1h-.6"/>
<path d="M159.3 126.8h.1M159.3 127h.1M159.3 126.9l.1 .2 .2 .1M159.4 133.4h.1M159.4 121.7h.5M159.4 124h.5M159.4 126.9h.4M159.4 135h.5M159.4 134.6h.5M159.4 133.7h.5M159.4 126.7h.4M159.4 124.1h.5"/>
<path d="M159.4 123.9v3.2M159.4 121.3h.5M159.4 134l-.1 .1M159.6 127.2v6.1M159.8 133.3l.1 .4M159.8 126.9v.3M159.8 126.7v.2M159.9 122h.1M159.9 133.7v.2M159.9 123.7h.1M159.9 133.3v8.2h-.5v-8.2l-.1 .1M159.9 123h1.4"/>
<path d="M159.9 126.4l-.1 .3M160 127.1h-.1M160.4 129.6v1.7M160.5 129.6v1.7M196.2 138.6h45.4M196.2 134.4h45.4M196.2 130.3h45.4M206.7 126.2v24.7M218.9 126.2v24.7M229.4 126.2v24.7M241.6 126.2h-45.4v24.7M241.6 126.2v24.7"/>
<path d="M241.6 126.2v24.7h-45.4M40.9 142.9h14.6M43 152v1.2h.5M43 152.7h.3M43.3 152.7l.2 .5M43.3 152v.7M43.5 153.1a.87 .87 0 0 0 .9 .9h.6M43.5 152v9.4h.5v-7.5M43.5 152.2h.5M44 149.1h1.2M44 146.7h1l.2 .2M44 146.9h1.2"/>
<path d="M44 143.8h.1M44 149.2h.2M44 153.2h.1M44 143.7h.1M44 142h.1M44 141.7h.1M44.1 141.5h.9v2.7h-.9M44.1 150.9h4.3M44.1 154v1.3h1M44.1 154.3l.9 .2M44.1 154.1h.9M44.1 151.6h4.3"/>
<path d="M44.1 151.4h4.3M44.1 149.2v4.1M44.1 143h.3v1.2M44.2 146.7l-.2 .1M44.4 141.5v1.2h-.3M44.6 151.6v1.8M44.6 153.4h2.6M44.7 146.7l.2 .2v2.2l-.2 .1M44.8 153.5v.5M45 153.5v1.7l.3 .2h6.1l.3-.2v-1.7M45.2 149.1l-.2 .1h-1M45.2 146.9v2.2"/>
<path d="M45.6 151.4v.2M46.2 151.4v.2M46.6 155.4v4h.4v-4M46.6 159.2h.4M46.6 158.6h.4M46.9 148.8h1.9M46.9 144.6h1.9M46.9 141.2h1.9M47.2 153.4v.1M47.2 153.4l-.1 .1M47.3 153.1h.1M47.3 153.1l-.1 .3"/>
<path d="M47.4 152.9h-3.3l.3 .5h.2M47.5 152.7v.3M47.5 153.1h.1M47.5 152.7v.4M47.5 152.8l-.2 .4v-.1M47.5 153.1l-.2 .4M47.5 153.1v.4M47.5 153l.1 .5M47.5 153v.3M47.5 140.3v1.7M47.5 148v1.7M47.6 143.7v1.7"/>
<path d="M47.6 152.5v.1M47.6 152.6l-.1 .1M47.6 152.6l.1 .3M47.6 152.6h1.5M47.7 152.9l-.2 .1M47.7 152.9l.1 .6M47.7 152.9h1.4M47.9 151.4v.2M48.2 146.3h1.2M48.4 140.3h-1.2v1.7h1.2M48.4 141.4l.4 .4v2.2l-.4 .4M48.4 148h-1.2v1.7h2.2"/>
<path d="M48.4 148.1l.4 .5v2.2M48.4 144.7l.4 .5v2.2l-.4 .4M48.4 150.8h.4M48.4 143.7h-1.2v1.7h1.2M48.8 150.8l-.4 .4M49 151.7l-.6 .6M49 151.7h1.8M49.1 152.9l.1 .1M49.1 152.9l-.1 .6M49.1 152.6l.2 .1M49.1 152.5v.1M49.1 152.6v.3"/>
<path d="M49.2 153v.3M49.2 153l-.1 .5M49.3 152.7l.1 .8M49.3 152.8l.1 .4v-.1M49.3 152.7l-.1 .3M49.3 153.1l-.1 .4M49.3 152.9h3.3l-.2 .5h-.3M49.4 153.1h.1M49.4 153.1l.2 .3M49.6 153.4v.1M49.6 153.4h2.5M49.7 155.4v4h.4v-4"/>
<path d="M49.7 158.7h.4M50.2 140.1h.4M50.2 148.6h.8v2.2h-.8zM50.2 149.1h.4M50.2 145.2h.8v2.2h-.8zM50.2 146.9h.4M50.2 145.7h.4M50.2 150.3h.4M50.2 141.8h.8v2.2h-.8zM50.2 143.5h.4M50.2 142.3h.4M50.2 142.3v1.2"/>
<path d="M50.2 145.7v1.2M50.2 149.1v1.2M50.5 142.3v1.2M50.5 145.7v1.2M50.5 149.1v1.2M50.6 149.1v1.2zM50.6 145.7v1.2zM50.6 142.3v1.2zM50.8 151.7l.6 .5M50.8 140.6v1.2M50.8 144v1.2M50.8 147.4v1.2"/>
<path d="M50.8 150.8v.9M51.5 141.6h1.1M51.5 144.1h1.1M51.5 151.1l3.4 5.4-.9 2.7h3.7M51.7 154.1h.9M51.8 143.3l.2 .1M51.8 143.3l.9 .4M51.8 142.5v.8M51.9 143.4h.1M51.9 153.5v.5M52 146.7l-.1 .2v2.2l.1 .1M52 142.3l-.2 .2"/>
<path d="M52 143.4l.3 .2M52.3 149.2v3.7l-.2 .5M52.3 144.1v2.6M52.3 142.2l-.3 .1M52.6 146.7l.1 .1M52.6 154v1.3h-1M52.6 143.7v3M52.6 149.2v4.2M52.6 145.2h.1M52.6 143.8h.1M52.6 154.3l-.9 .1h-6.7M52.6 143.7h.1"/>
<path d="M52.6 142h.1M52.6 141.7h.1M52.7 149.1h-1.2l.2 .1h1M52.7 146.7h-1l-.2 .2h1.2M52.7 153.1l-.2 .4h-.2M52.7 149.2h-.1M52.7 152.2h.6M52.7 142.1l-.4 .1v.2l-.5 .1M53.3 152v9.4h-.6v-7.5M53.3 153.1a1.11 1.11 0 0 1-1.6 .9M53.4 152v.7M53.4 152.7l-.1 .4"/>
<path d="M53.4 152.7h.3M53.7 152v1.2h-.5M58.5 146.5h-3.7l.8-2.7-4.2 3.3M87.9 151.5h19.6M88.1 155.8h16.8M94.9 141.5h5.3M95.4 141.5v4.6h-12.8M100.8 141.4v.1M102.8 141.4v.1M106.6 155.8h2.6M107.5 148.2h1.7M109.2 151.5h1.7"/>
<path d="M110.9 148.2h3.4M112.6 151.5h1.7M112.6 155.6h3.4M116 148.2h17.6M117.7 155.6h16M119 141.5l.2-.3 .3-4v-2.1l.3-.2h.3l.3 .2v2.1l.3 4 .3 .3M119 141.4v.1M121 141.4v.1M134.1 141.2v3.2h-12.9M150.2 147.5h1.6M150.2 141.3h.5M150.2 140.8h.5"/>
<path d="M150.2 140.6h.5M150.5 142v11.8M152.2 153.3h5.8M153.5 147.5h3.1M156.6 140v8M158.3 147.5h14.9M159.4 141.3h.5M159.4 140.8h.5M159.4 140.6h.5M159.7 142v11.8M159.7 153.3h15M196.2 146.8h45.4"/>
<path d="M196.2 142.7h45.4M196.2 150.8v22.7h84.6M196.2 158.5h8.7M196.2 154.6h84.6M196.2 150.9h84.6v22.6M204.9 150.9v22.6M228.5 150.9v22.6M228.5 158.5h52.3h-47.4M250.9 150.9v22.6M258 150.9v22.6M43.5 161.2h.5M43.5 160.7h.5"/>
<path d="M43.5 160.5h.5M52.7 161.2h.6M52.7 160.7h.6M52.7 160.5h.6M81 160.9h19.1M103.5 160.9h14.8M196.2 166h8.7M196.2 162.2h84.6M196.2 169.8h84.6M213.4 177.9h76.8M218.9 177.9v21M228.5 166h52.3"/>
<path d="M234.7 177.9v21M290.2 174v3.9h-51.1M7.3 183.2h243.1M7.3 198.9h282.9M7.3 192.6h167.7M7.3 195.7h167.7M7.3 189.4h167.7M7.3 186.3h167.7M11.2 190.4l.5 1.5h-1.5zM11.2 187.2l.6 1.6h-1.5zM11.3 193.4l.5 1.5h-1.5zM17.8 183.2v15.7"/>
<path d="M102.7 183.2v15.7M116.3 183.2v15.7M129.9 183.2v15.7M143.6 198.9v-15.7v18.8M160 183.2v15.7M175 183.2v21.9M178.7 186.6h2.1l2 3.1 2.6-3.1h6.2l-.4 3.1 3.6-3.1h2.6l-4.4 3.6 2.9 5.8h1.3l1.3-9.4h1.7l-1.1 8.1h4.6l.3-2.3-.4-.2h-2.4l.2-1.7h2.7l.2-.4 .3-1.8h-.2l-.2 .8-.2-.7-2.3-.1 .3-1.7h3.3a1.1 1.1 0 0 1 1 1.3l-.2 2-1.6 1.4 1.2 1.4-.5 3.1-.3 .5-10.7 .1-2.5-5-.9 .8-.6 4.2h-1.7l1.3-9.4h-2.6l-3.3 4.1 3.5 5.3h-2l-2.7-3.9-3.2 3.9h-2.1l4.3-5.3zM208.5 198.9v-21h81.7h-39.8v27.2M208.5 188.4h41.9M208.5 193.6h41.9M242.3 186.1h7.7M244 184.4v3.6"/>
<path d="M246.4 185.4l2.9-.6v2.6l-2.9-.6zM250.4 191.9h39.8M250.4 184.9h39.8M263.6 198.9v6.2M276.8 198.9v6.2M7.3 202h167.7M250.4 202h39.8"/>
<circle cx="135.5" cy="65.7" r=".59"/>
<circle cx="136.3" cy="68.8" r=".6"/>
<circle cx="138.9" cy="65.7" r=".59"/>
<circle cx="140.6" cy="68.8" r=".6"/>
<circle cx="142.3" cy="65.7" r=".6"/>
<circle cx="144" cy="68.8" r=".6"/>
<circle cx="145.7" cy="65.7" r=".59"/>
<circle cx="148.2" cy="68.8" r=".6"/>
<circle cx="149.1" cy="65.7" r=".59"/>
<circle cx="244" cy="186.1" r=".64"/>
<circle cx="244" cy="186.1" r="1.27"/>
</g>
<g font-size="3.6">
<text x="189.7" y="32">SPECIFCATIONS 规格:</text>
<text x="189.7" y="36.7">Contact current Rating 接触电流额定值:</text>
<text x="193" y="41">1.8 Amperes for pin1&amp;pin4.</text>
<text x="192.9" y="45.3">0.25 Amperes other contacts</text>
<text x="189.6" y="50">Dielectric Withstanding Voltage 介电耐压:AC 100V(RMS)</text>
<text x="189.6" y="54.7">Insulation resistance 绝缘电阻:100Megohms Minimum.</text>
<text x="189.7" y="59.3">Contact Resistance 接触电阻:</text>
<text x="193" y="63.7">30mΩ Max for pin1&amp;pin4</text>
<text x="192.9" y="68">50mΩMax for other contacts</text>
<text x="189.6" y="72.7">Mechanical Characteristics 机械特性:</text>
<text x="193" y="77.4">Mating Force 配合力:35 Newtoms.Maximum</text>
<text x="193" y="82.1">Unmating Force 拔出力:10 Newtoms.Mlnimum.</text>
<text x="189.7" y="86.8">Operating Temperature 工作温度:-40 °C+85 °C</text>
<text x="124.3" y="94.9">PCB LAYOUT(TOP VIEW)</text>
</g>
<text font-size="3.5" x="177.5" y="203.5">XKB INDUSTRIAL PRECISION CO.,LIMITED</text>
<text font-size="3.4" x="195.6" y="98.7">U231-09XN-4BLCC14-S5</text>
<g font-size="3.1">
<text x="199.5" y="157.8">1</text>
<text x="199.8" y="161.4">2</text>
<text x="253.5" y="161.5">4</text>
<text x="253.6" y="157.7">1</text>
<text x="199.8" y="165.2">3</text>
<text x="253.6" y="165.2">1</text>
<text x="199.8" y="172.7">5</text>
<text x="199.9" y="169">4</text>
<text x="253.6" y="172.8">1</text>
<text x="253.8" y="169">5</text>
</g>
<g font-size="3">
<text x="37.8" y="134.3">2</text>
<text x="38.1" y="140.5">1</text>
<text x="58" y="140.5">5</text>
<text x="57" y="144.9">4</text>
<text x="56.1" y="157.6">3</text>
<text x="269.5" y="182.8">USB 3.0</text>
<text x="253.1" y="197.7">U231-09XN-4BLCC14-S5</text>
</g>
<g font-size="2.8">
<text x="197.1" y="153.8">ITEM</text>
<text x="208.4" y="153.9">PART NAME</text>
<text x="234.3" y="153.7">Material</text>
<text x="251.3" y="153.8">Q'TY</text>
<text x="263.3" y="153.7">REMARK</text>
<text x="212.8" y="172.6">Shell</text>
</g>
<g font-size="2.5">
<text x="146.5" y="185.5">ANGLAR</text>
<text x="166.1" y="185.6">±5°</text>
<text x="210" y="181.6">DSND</text>
<text x="235.4" y="181.5">SCALE: N/A</text>
<text x="251.1" y="180.5">MODEL TYPE:</text>
<text x="146.4" y="192">4&lt;L≤ 16</text>
<text x="148.6" y="189">L≤ 4</text>
<text x="165.4" y="188.8">±0.2</text>
<text x="210" y="186.6">DWN</text>
<text x="235.2" y="186.9">VIEW:</text>
<text x="251.4" y="187.8">PART NO.:</text>
<text x="145.3" y="195.2">16&lt;L≤ 63</text>
<text x="165.3" y="194.9">±0.4</text>
<text x="165.4" y="192">±0.3</text>
<text x="210.1" y="192.3">CHKD</text>
<text x="210.3" y="197.3">APPD</text>
<text x="235.6" y="192.5">UNIT: mm/in</text>
<text x="235.9" y="197.4">SIZE: A4</text>
<text x="251" y="194.6">DWG NO.:</text>
<text x="148.5" y="198.3">L&gt; 63</text>
<text x="165.2" y="198.1">±0.5</text>
<text x="252.1" y="201.5">WEIGHT</text>
<text x="265.8" y="201.5">SHEET</text>
<text x="277.5" y="201.5">REVISION</text>
<text x="268.6" y="204.8">1/1</text>
<text x="282.2" y="204.6">A0</text>
</g>
<g font-size="2.4">
<text x="60.8" y="28.4">2.30 [0.091]</text>
<text x="113" y="53.8">2-2.10 [0.083]</text>
<text x="149.6" y="53.8">2.00 [0.079]</text>
<text x="151.3" y="50.1">4.00 [0.157]</text>
<text x="27.7" y="58.2" transform="rotate(-90 27.7 58.2)">(14.70 [0.579])</text>
<text x="151.4" y="58.8">9-Ø0.70 [Ø0.028]</text>
<text x="47.5" y="77.2">25.70 [1.012]</text>
<text x="113" y="76.3">4-0.80 [0.031]</text>
<text x="117.7" y="73.5" transform="rotate(-90 117.7 73.5)">5.42 [0.213]</text>
<text x="151.6" y="77.8">1.00 [0.039]</text>
<text x="85" y="80.9">6.52 [0.257]</text>
<text x="113.6" y="79.8">2-1.40 [0.055]</text>
<text x="151.8" y="81.5">3.50 [0.138]</text>
<text x="135.3" y="86.3">10.70 [0.421]</text>
<text x="27.7" y="96.2" transform="rotate(-90 27.7 96.2)">(7.32 [0.288])</text>
<text x="23.6" y="125.1">5.12 [0.202]</text>
<text x="134.8" y="130.6" transform="rotate(-90 134.8 130.6)">13.85 [0.545]</text>
<text x="121.2" y="143.3">2.40 [0.094]</text>
<text x="65.1" y="149.9" transform="rotate(-90 65.1 149.9)">12.50 [0.492]</text>
<text x="82.5" y="145.1">3.56 [0.140]</text>
<text x="120.7" y="147.2">2.00 [0.079]</text>
<text x="160.3" y="146.6">1.80 [0.071]</text>
<text x="88.2" y="150.5">1.00 [0.039]</text>
<text x="88.5" y="154.8">3.50 [0.138]</text>
<text x="120.8" y="154.6">4.00 [0.157]</text>
<text x="161.8" y="152.4">5.42 [0.213]</text>
<text x="84.2" y="159.9">13.20 [0.520]</text>
<text x="103.9" y="159.9">10.70 [0.421]</text>
</g>
<g font-size="2.2">
<text x="197.2" y="107">1:Au 1U&quot;</text>
<text x="233.9" y="107.6">S:Scrolls</text>
<text x="244.8" y="107.6">F:Flat</text>
<text x="197.4" y="109.7">5:Au 15U&quot;</text>
<text x="197.4" y="112.4">6:Au 30U&quot;</text>
<text x="221" y="112.6">B:BLACK</text>
<text x="221" y="118.1">BL:BLUE</text>
<text x="221.1" y="115.4">W:WHITE</text>
</g>
<g font-size="2.1">
<text x="207.2" y="161">manufactured Goods</text>
<text x="209.8" y="158.5">4P Semi-</text>
<text x="209.4" y="165.9">5P Semi-</text>
<text x="206.9" y="168.4">manufactured Goods</text>
</g>
<g font-size="2">
<text x="229" y="161.2">Contact</text>
<text x="229.2" y="157.5">Housing</text>
<text x="239.7" y="157.5">LCP</text>
<text x="258.9" y="161.2">T=0.25 Plating Gild/Tin</text>
<text x="262.7" y="157.3">Blue UL94V-0</text>
<text x="229" y="165">Housing</text>
<text x="240.5" y="165">LCP</text>
<text x="262.7" y="164.9">Blue UL94V-0</text>
<text x="229" y="168.8">Contact</text>
<text x="233" y="172.3">Stainless Steel</text>
<text x="259" y="168.7">T=0.25 Plating Gild/Tin</text>
<text x="266.3" y="172.4">T=0.3</text>
<text x="12.3" y="188.8">X</text>
<text x="12.3" y="191.9">X</text>
<text x="12.3" y="194.9">X</text>
<text x="51.2" y="198">DESCRIPTION</text>
<text x="106.3" y="197.9">DATE</text>
<text x="118.5" y="198">REVISED</text>
<text x="9.2" y="198">MARK</text>
<text x="72.8" y="201.1">REVISIONS</text>
<text x="131.3" y="198">APPROVED</text>
<text x="144.9" y="201.3">UNSPECIFIED TOLERANCES</text>
<text x="59.2" y="204.3">www.helloxkb.com</text>
<text x="78" y="204.3">www.helloxkb.cn www.xk-dg.cn</text>
</g>
<g font-size="1.9">
<text x="200.6" y="133">1</text>
<text x="200.8" y="137.1">2</text>
<text x="209.4" y="137.1">D-</text>
<text x="209.6" y="133">VBUS</text>
<text x="223.5" y="137.1">6</text>
<text x="223.5" y="133">5</text>
<text x="232.2" y="137.1">SSRX+</text>
<text x="232.2" y="133">SSRX-</text>
<text x="200.7" y="141.2">3</text>
<text x="209.4" y="141.2">D+</text>
<text x="223.5" y="141.2">7</text>
<text x="232.2" y="141.2">GND</text>
<text x="199" y="149.4">Shell</text>
<text x="200.8" y="145.3">4</text>
<text x="209.5" y="145.3">GND</text>
<text x="209.5" y="149.4">Shield</text>
<text x="223.5" y="149.4">9</text>
<text x="223.5" y="145.3">8</text>
<text x="232.2" y="149.4">SSRT+</text>
<text x="232.2" y="145.3">SSTX-</text>
</g>
<g font-size="1.7">
<text x="236.5" y="161.2">COPPER ALLOY</text>
<text x="236.7" y="168.8">COPPER ALLOY</text>
</g>
<g font-size="1.5">
<text x="197.4" y="128.9">Pin Number</text>
<text x="207.9" y="128.9">Signal Name</text>
<text x="220.1" y="129">Pin Number</text>
<text x="230.6" y="128.9">Signal Name</text>
</g>
<g font-size="1.3">
<text x="134.2" y="65.3">9</text>
<text x="137.7" y="65.3">8</text>
<text x="141.1" y="65.3">7</text>
<text x="144.5" y="65.3">6</text>
<text x="147.9" y="65.3">5</text>
<text x="136.2" y="70.6">1</text>
<text x="140" y="70.6">2</text>
<text x="144.4" y="70.6">3</text>
<text x="147.3" y="70.6">4</text>
<text x="46.1" y="136.4" transform="rotate(90 46.1 136.4)">1</text>
<text x="49.2" y="135.8" transform="rotate(90 49.2 135.8)">9</text>
<text x="46.1" y="140.3" transform="rotate(90 46.1 140.3)">2</text>
<text x="49.1" y="143" transform="rotate(90 49.1 143)">7</text>
<text x="49.2" y="139.1" transform="rotate(90 49.2 139.1)">8</text>
<text x="46.1" y="144.8" transform="rotate(90 46.1 144.8)">3</text>
<text x="46.1" y="147.9" transform="rotate(90 46.1 147.9)">4</text>
<text x="49.2" y="146" transform="rotate(90 49.2 146)">6</text>
<text x="49.2" y="149.4" transform="rotate(90 49.2 149.4)">5</text>
</g>
<g font-size="1.2">
<text x="10.4" y="10.2">Connecitity</text>
<text x="10.5" y="8.7">XKB</text>
</g>
</svg>
